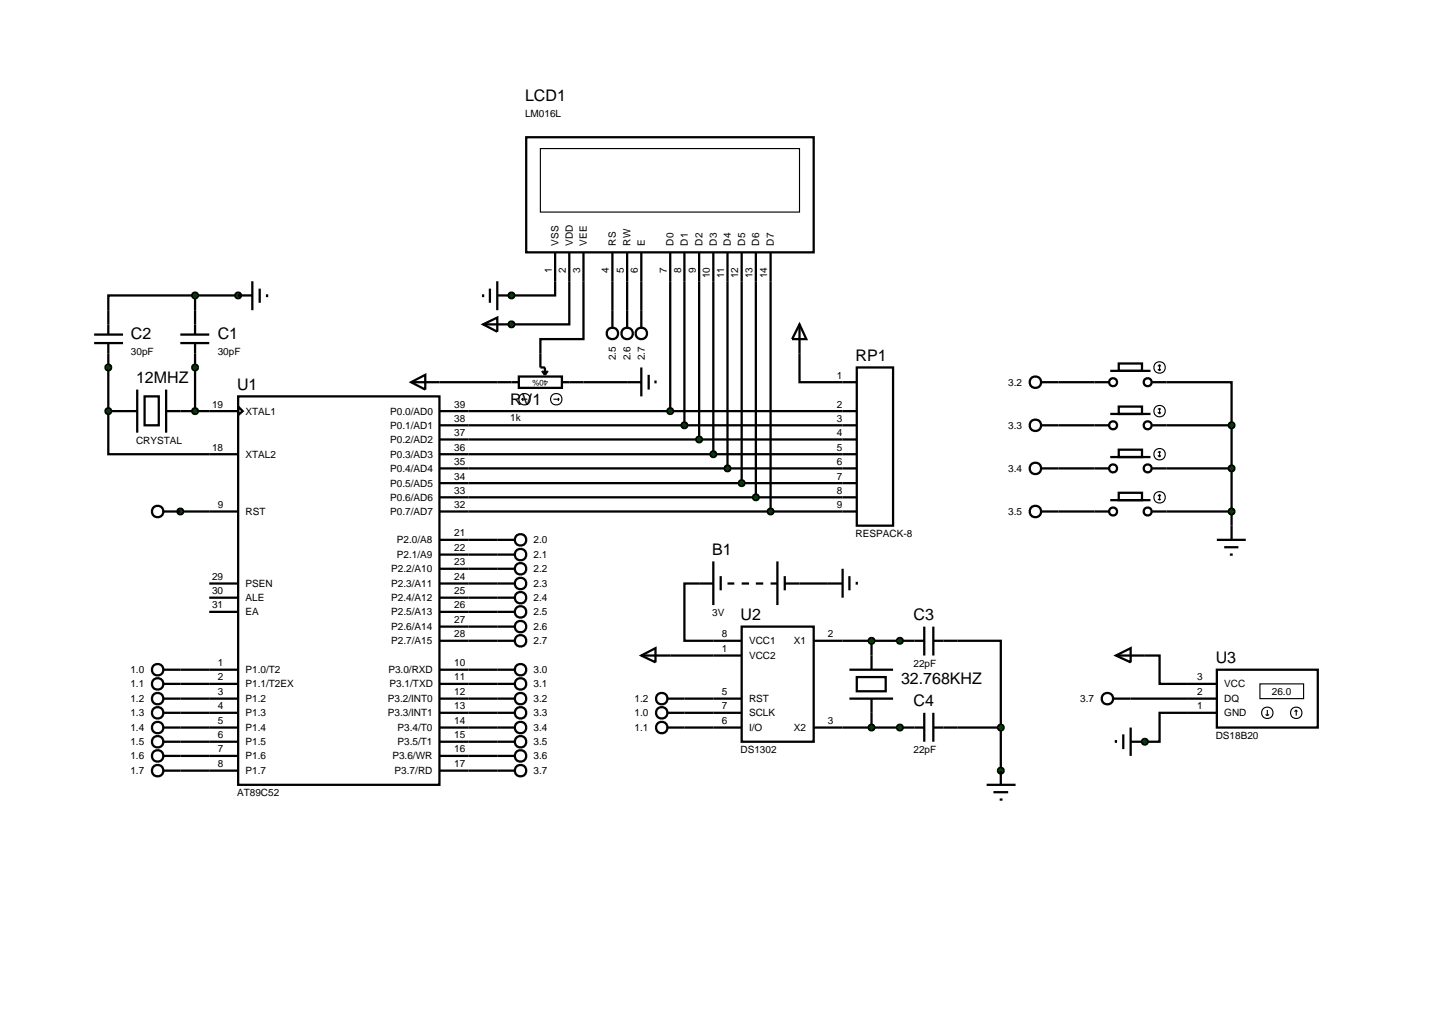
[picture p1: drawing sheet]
<svg xmlns="http://www.w3.org/2000/svg" width="257mm" height="180mm" viewBox="0 0 257 180" stroke-linecap="round" stroke-linejoin="round" font-family="sans-serif">
<g fill="none" stroke="#000" stroke-width=".4">
<path d="M92.8 24.2h50.7v20.3h-50.7zM34.4 52.1h-15.3v2.6M34.4 52.1v2.6M34.4 52.1h7.6M97.9 44.5v7.6h-7.7M100.4 44.5v12.7h-10.2M102.9 44.5v15.3h-7.6v2.5M108 44.5v10.2M110.6 44.5v10.2M113.1 44.5v10.2M118.2 44.5v28M120.7 44.5v30.5"/>
<path d="M123.3 44.5v33M125.8 44.5v35.6M128.3 44.5v38.1M130.8 44.5v40.7M133.3 44.5v43.2M135.9 44.5v45.7M19.1 72.5v7.6h22.9M19.1 72.5h2.6M19.1 64.8v7.7M31.8 72.5h10.2M34.4 64.8v7.7M42 69.9h35.5v68.5h-35.5z"/>
<path d="M42 71.7l.8 .8-.8 .7zM77.5 72.5h73.6M77.5 75h73.6M77.5 77.5h73.6M77.5 67.4h10.2M102.9 67.4h7.7M141 62.3v5.1h10.1M151.1 64.8h6.4v27.9h-6.4zM186.7 75h6.3M186.7 67.4h6.3M205.7 67.4h11.5v7.6M205.7 75h11.5"/>
<path d="M217.2 75v17.7M31.8 90.2h10.2M77.5 80.1h73.6M77.5 82.6h73.6M77.5 85.2h73.6M77.5 87.7h73.6M77.5 90.2h73.6M77.5 95.2h10.2M77.5 97.8h10.2M186.7 82.6h6.3M186.7 90.2h6.3M205.7 82.6h11.5"/>
<path d="M205.7 90.2h11.5M31.8 118.1h10.2M36.9 105.4h5.1M36.9 102.9h5.1M36.9 107.9h5.1M77.5 105.4h10.2M77.5 102.9h10.2M77.5 100.3h10.2M77.5 113h10.2M77.5 107.9h10.2M77.5 110.5h10.2M77.5 118.1h10.2"/>
<path d="M118.2 115.6h7.6M123.3 102.9h-2.6v10.1h5.1M141 102.9h5M148.6 113h10.1M153.7 113v2.6M168.9 113h7.6v15.3M201.9 115.6h2.6v5h5M31.8 128.3h10.2M31.8 123.2h10.2M31.8 125.7h10.2M31.8 120.6h10.2M31.8 130.8h10.2"/>
<path d="M31.8 133.3h10.2M31.8 135.9h10.2M77.5 128.3h10.2M77.5 123.2h10.2M77.5 125.7h10.2M77.5 120.6h10.2M77.5 130.8h10.2M77.5 133.3h10.2M77.5 135.9h10.2M120.7 128.3h5.1M120.7 123.2h5.1M120.7 125.7h5.1"/>
<path d="M148.6 128.3h10.1M153.7 125.7v2.6M168.9 128.3h7.6M176.5 128.3v7.6M199.4 123.2h10.1M209.5 125.7h-5v5.1h-2.6"/>
</g>
<path d="M95.3 26.2h45.7v11.2h-45.7z" fill="none" stroke="#000" stroke-width=".2"/>
<g fill="#004000" stroke="#000" stroke-width=".4">
<path d="M117.9 72.1l.3-.1-.5 .5zM118.2 72l.3 .1 .2 .4zM118.2 73l.5-.5-.2 .4zM117.7 72.5l.5 .5-.4-.2z"/>
<path d="M120.3 74.7l.4-.2-.5 .5zM120.7 74.5l.4 .2 .1 .3zM121.2 75l-.1 .3-.4 .2zM120.2 75l.5 .5-.3-.1z"/>
<path d="M122.9 77.2l.4-.2-.5 .5zM123.3 77l.3 .1 .2 .4zM123.8 77.5l-.1 .3-.4 .2zM122.8 77.5l.5 .5-.3-.1z"/>
<path d="M125.4 79.8l.4-.2-.5 .5zM125.8 79.6l.3 .1 .2 .4zM125.8 80.6l.5-.5-.2 .4zM125.3 80.1l.5 .5-.3-.1z"/>
<path d="M128 82.2l.3-.1-.5 .5zM128.3 82.1l.4 .2 .1 .3zM128.3 83.1l.5-.5-.1 .3zM127.8 82.6l.5 .5-.3-.1z"/>
<path d="M130.4 84.9l.4-.2-.5 .5zM130.8 84.7l.4 .2 .1 .3zM131.3 85.2l-.1 .3-.4 .2zM130.3 85.2l.5 .5-.3-.1z"/>
<path d="M133 87.3l.3-.1-.5 .5zM133.3 87.2l.3 .1 .2 .4zM133.8 87.7l-.1 .3-.4 .2zM132.8 87.7l.5 .5-.4-.2z"/>
<path d="M135.6 89.8l.3-.1-.5 .5zM135.9 89.7l.3 .1 .2 .4zM135.9 90.7l.5-.5-.2 .4zM135.4 90.2l.5 .5-.3-.1z"/>
</g>
<g fill="#004000">
<path d="M118.2 72l.5 .5-.5 .5-.5-.5z"/>
<path d="M120.2 75l.5-.5 .5 .5-.5 .5z"/>
<path d="M122.8 77.5l.5-.5 .5 .5-.5 .5z"/>
<path d="M125.8 79.6l.5 .5-.5 .5-.5-.5z"/>
<path d="M128.3 82.1l.5 .5-.5 .5-.5-.5z"/>
<path d="M130.3 85.2l.5-.5 .5 .5-.5 .5z"/>
<path d="M132.8 87.7l.5-.5 .5 .5-.5 .5z"/>
<path d="M135.4 90.2l.5-.5 .5 .5-.5 .5z"/>
</g>
<g fill="none" stroke="#000" stroke-width=".4">
<path d="M85.2 57.2l2.5-1.2v2.5zM85.2 51.9v.5M85.2 57.2h5M86.4 50.9v2.5M87.7 52.1h2.5M87.7 49.6v5.1M108 54.7v3M110.6 54.7v3M113.1 54.7v3"/>
<circle cx="108" cy="58.8" r="1.01"/>
<circle cx="110.6" cy="58.8" r="1.01"/>
<circle cx="113.1" cy="58.8" r="1.01"/>
</g>
<g fill="#004000" stroke="#000" stroke-width=".4">
<path d="M89.8 51.8l.4-.2-.5 .5zM90.2 51.6l.3 .1 .2 .4zM90.7 52.1l-.1 .3-.4 .2zM89.7 52.1l.5 .5-.4-.2z"/>
<path d="M89.9 56.8l.3-.1-.5 .5zM90.2 56.7l.4 .2 .1 .3zM90.7 57.2l-.1 .3-.4 .2zM89.7 57.2l.5 .5-.4-.2z"/>
</g>
<g fill="#004000">
<path d="M90.2 51.6l.5 .5-.5 .5-.5-.5z"/>
<path d="M90.2 56.7l.5 .5-.5 .5-.5-.5z"/>
</g>
<g fill="none" stroke="#000" stroke-width=".4">
<path d="M16.6 59h5.1M19.1 54.7v4.3M31.8 59h5.1M34.4 54.7v4.3M16.6 60.5h5.1M19.1 60.5v4.3M21.7 72.5h2.5M24.2 68.7v7.6M25.5 69.9h2.5v5.1h-2.5zM29.3 68.7v7.6M29.3 72.5h2.5M31.8 60.5h5.1"/>
<path d="M34.4 60.5v4.3M72.5 67.4l2.5-1.3v2.6zM72.5 67.4h5M87.7 67.4h3.8M91.5 66.4h7.6v2h-7.6zM95.3 62.3v2.5h.8v1.3M95.6 65.4l.5 .7M96.6 65.4l-.5 .7M99.1 67.4h3.8M110.6 67.4h2.5M113.1 64.8v5.1M114.4 66.1v2.6"/>
<path d="M115.6 67.1v.5M87.7 95.2h3.1M87.7 97.8h3.1M87.7 105.4h3.1M87.7 102.9h3.1M87.7 100.3h3.1M87.7 113h3.1M87.7 107.9h3.1M87.7 110.5h3.1"/>
<circle cx="91.8" cy="95.2" r="1.01"/>
<circle cx="91.8" cy="97.8" r="1.01"/>
<circle cx="91.8" cy="105.4" r="1.01"/>
<circle cx="91.8" cy="107.9" r="1.01"/>
<circle cx="91.8" cy="110.5" r="1.01"/>
<circle cx="91.8" cy="113" r="1.01"/>
<circle cx="91.8" cy="100.3" r="1.01"/>
<circle cx="91.8" cy="102.9" r="1.01"/>
</g>
<g fill="none" stroke="#000" stroke-width=".2">
<path d="M92 70.4l.3 .3M92 70.4h1M92.3 70.2l-.3 .2M97.6 70.4h1M98.4 70.2l.2 .2M98.6 70.4l-.2 .3"/>
<circle cx="92.5" cy="70.4" r="1.01"/>
<circle cx="98.1" cy="70.4" r="1.01"/>
</g>
<g fill="#004000" stroke="#000" stroke-width=".4">
<path d="M18.7 64.5l.4-.2-.5 .5zM19.1 64.3l.4 .2 .1 .3zM19.1 65.3l.5-.5-.1 .3zM18.6 64.8l.5 .5-.3-.1z"/>
<path d="M34 72.2l.4-.2-.5 .5zM34.4 72l.4 .2 .1 .3zM34.4 73l.5-.5-.1 .3zM33.9 72.5l.5 .5-.3-.1z"/>
<path d="M34 64.5l.4-.2-.5 .5zM34.4 64.3l.4 .2 .1 .3zM34.4 65.3l.5-.5-.1 .3zM33.9 64.8l.5 .5-.3-.1z"/>
<path d="M18.7 72.2l.4-.2-.5 .5zM19.1 72l.4 .2 .1 .3zM19.1 73l.5-.5-.1 .3zM18.6 72.5l.5 .5-.3-.1z"/>
<path d="M41.6 51.8l.4-.2-.5 .5zM42 51.6l.3 .1 .2 .4zM42 52.6l.5-.5-.2 .4zM41.5 52.1l.5 .5-.4-.2z"/>
<path d="M34 51.8l.4-.2-.5 .5zM34.4 51.6l.4 .2 .1 .3zM34.4 52.6l.5-.5-.1 .3zM33.9 52.1l.5 .5-.3-.1z"/>
</g>
<g fill="#004000">
<path d="M18.6 64.8l.5-.5 .5 .5-.5 .5z"/>
<path d="M33.9 72.5l.5-.5 .5 .5-.5 .5z"/>
<path d="M33.9 64.8l.5-.5 .5 .5-.5 .5z"/>
<path d="M18.6 72.5l.5-.5 .5 .5-.5 .5z"/>
<path d="M41.5 52.1l.5-.5 .5 .5-.5 .5z"/>
<path d="M33.9 52.1l.5-.5 .5 .5-.5 .5z"/>
</g>
<g fill="none" stroke="#000" stroke-width=".4">
<path d="M42 52.1h2.5M44.5 49.6v5.1M45.8 50.9v2.5M47.1 51.9v.5M141 57.2l1.2 2.6h-2.5zM141 57.2v5.1M125.8 113h5M125.8 115.6h5M130.8 110.5h12.7v20.3h-12.7zM143.5 113h5.1M149.8 118.1h7.7M151.1 119.4h5.1v2.5h-5.1z"/>
<path d="M153.7 115.6v2.5M158.7 113h4.3M163 110.5v5.1M164.6 113h4.3M164.6 110.5v5.1M125.8 123.2h5M125.8 125.7h5M125.8 128.3h5M143.5 128.3h5.1M149.8 123.2h7.7M153.7 123.2v2.5M158.7 128.3h4.3"/>
<path d="M163 125.7v5.1M164.6 128.3h4.3M164.6 125.7v5.1"/>
</g>
<g fill="#004000" stroke="#000" stroke-width=".4">
<path d="M158.3 112.7l.4-.2-.5 .5zM158.7 112.5l.4 .2 .1 .3zM158.7 113.5l.5-.5-.2 .4zM158.2 113l.5 .5-.3-.1z"/>
<path d="M158.4 127.9l.3-.1-.5 .5zM158.7 127.8l.3 .1 .2 .4zM158.7 128.8l.5-.5-.2 .4zM158.2 128.3l.5 .5-.3-.1z"/>
<path d="M153.4 127.9l.3-.1-.5 .5zM153.7 127.8l.3 .1 .2 .4zM154.2 128.3l-.2 .4-.3 .1zM153.2 128.3l.5 .5-.3-.1z"/>
<path d="M153.3 112.7l.4-.2-.5 .5zM153.7 112.5l.4 .2 .1 .3zM154.2 113l-.2 .4-.3 .1zM153.2 113l.5 .5-.3-.1z"/>
<path d="M176.2 127.9l.3-.1-.5 .5zM176.5 127.8l.3 .1 .2 .4zM177 128.3l-.2 .4-.3 .1zM176 128.3l.5 .5-.3-.1z"/>
<path d="M176.2 135.5l.3-.1-.5 .5zM176.5 135.4l.3 .1 .2 .4zM177 135.9l-.1 .3-.4 .2zM176 135.9l.5 .5-.4-.2z"/>
</g>
<g fill="#004000">
<path d="M158.7 112.5l.5 .5-.5 .5-.5-.5z"/>
<path d="M158.7 127.8l.5 .5-.5 .5-.5-.5z"/>
<path d="M153.7 127.8l.5 .5-.5 .5-.5-.5z"/>
<path d="M153.7 112.5l.5 .5-.5 .5-.5-.5z"/>
<path d="M176.5 127.8l.5 .5-.5 .5-.5-.5z"/>
<path d="M176.5 135.4l.5 .5-.5 .5-.5-.5z"/>
</g>
<g fill="none" stroke="#000" stroke-width=".4">
<path d="M125.8 99v7.7M137.1 99v7.7M28.8 118.1h3M87.7 118.1h3.1M113.1 115.6l2.5-1.3v2.5zM113.1 115.6h5.1M123.3 102.9h2.5M127.1 101.6v2.5M128.3 102.9h1.2M130.8 102.9h1.3M133.3 102.9h1.3M135.9 102.9h1.2"/>
<path d="M138.4 101.6v2.5M138.4 102.9h2.6M146 102.9h2.6M148.6 100.3v5.1M149.8 101.6v2.5M151.1 102.6v.5M28.8 123.2h3M28.8 125.7h3M28.8 128.3h3M28.8 120.6h3M28.8 130.8h3M28.8 133.3h3"/>
<path d="M28.8 135.9h3M87.7 123.2h3.1M87.7 125.7h3.1M87.7 128.3h3.1M87.7 120.6h3.1M87.7 130.8h3.1M87.7 133.3h3.1M87.7 135.9h3.1M117.7 123.2h3M117.7 125.7h3M117.7 128.3h3M174 138.4h5.1"/>
<path d="M175.2 139.7h2.6M176.5 135.9v2.5M176.3 141h.5"/>
<circle cx="27.8" cy="118.1" r="1.01"/>
<circle cx="91.8" cy="118.1" r="1.01"/>
<circle cx="27.8" cy="128.3" r="1.01"/>
<circle cx="27.8" cy="125.7" r="1.01"/>
<circle cx="27.8" cy="135.9" r="1.01"/>
<circle cx="27.8" cy="123.2" r="1.01"/>
<circle cx="27.8" cy="120.6" r="1.01"/>
<circle cx="27.8" cy="133.3" r="1.01"/>
<circle cx="27.8" cy="130.8" r="1.01"/>
<circle cx="91.8" cy="130.8" r="1.01"/>
<circle cx="91.8" cy="133.3" r="1.01"/>
<circle cx="91.8" cy="120.6" r="1.01"/>
<circle cx="91.8" cy="123.2" r="1.01"/>
<circle cx="91.8" cy="135.9" r="1.01"/>
<circle cx="91.8" cy="125.7" r="1.01"/>
<circle cx="91.8" cy="128.3" r="1.01"/>
<circle cx="116.7" cy="128.3" r="1.01"/>
<circle cx="116.7" cy="125.7" r="1.01"/>
<circle cx="116.7" cy="123.2" r="1.01"/>
</g>
<path d="M31.4 89.9l.4-.2-.5 .5zM31.8 89.7l.4 .2 .1 .3zM31.8 90.7l.5-.5-.2 .4zM31.3 90.2l.5 .5-.3-.1z" fill="#004000" stroke="#000" stroke-width=".4"/>
<path d="M31.3 90.2l.5-.5 .5 .5-.5 .5z" fill="#004000"/>
<g fill="none" stroke="#000" stroke-width=".4">
<path d="M28.8 90.2h3M196.8 115.6l2.6-1.3v2.5zM196.8 115.6h5.1M214.6 118.1h17.8v10.2h-17.8zM196.8 130.5v.5M198.1 129.5v2.6M199.4 130.8h2.5M199.4 128.3v5M209.5 123.2h5.1M209.5 120.6h5.1M209.5 125.7h5.1"/>
<circle cx="27.8" cy="90.2" r="1.01"/>
</g>
<g fill="none" stroke="#000" stroke-width=".2">
<path d="M222.2 120.6h7.7v2.6h-7.7zM223.2 126l.3 .2M223.5 125.2v1M223.8 126l-.3 .2M228.6 125.2l-.3 .3M228.6 125.2l.2 .3M228.6 125.2v1"/>
<circle cx="223.5" cy="125.7" r="1.01"/>
<circle cx="228.6" cy="125.7" r="1.01"/>
</g>
<path d="M201.6 130.4l.3-.1-.5 .5zM201.9 130.3l.4 .2 .1 .3zM202.4 130.8l-.1 .3-.4 .2zM201.4 130.8l.5 .5-.4-.2z" fill="#004000" stroke="#000" stroke-width=".4"/>
<path d="M201.9 130.3l.5 .5-.5 .5-.5-.5z" fill="#004000"/>
<g fill="none" stroke="#000" stroke-width=".4">
<path d="M183.6 67.4h3.1M183.6 75h3.1M193 67.4h2.6M193 75h2.6M195.8 65.4h7.1M195.8 73h7.1M197.3 64.1h4.1v1.3h-4.1zM197.3 71.7h4.1v1.3h-4.1zM197.3 79.3h4.1v1.3h-4.1zM203.2 67.4h2.5M203.2 75h2.5M183.6 82.6h3.1"/>
<path d="M183.6 90.2h3.1M193 82.6h2.6M193 90.2h2.6M195.8 80.6h7.1M195.8 88.2h7.1M197.3 86.9h4.1v1.3h-4.1zM203.2 82.6h2.5M203.2 90.2h2.5M214.6 95.2h5.1M215.9 96.5h2.5M216.9 97.8h.5M217.2 92.7v2.5"/>
<path d="M196.3 123.2h3.1"/>
<circle cx="182.6" cy="67.4" r="1.01"/>
<circle cx="182.6" cy="75" r="1.01"/>
<circle cx="196.3" cy="67.4" r=".7"/>
<circle cx="196.3" cy="75" r=".7"/>
<circle cx="202.4" cy="67.4" r=".7"/>
<circle cx="202.4" cy="75" r=".7"/>
<circle cx="182.6" cy="90.2" r="1.01"/>
<circle cx="182.6" cy="82.6" r="1.01"/>
<circle cx="196.3" cy="90.2" r=".7"/>
<circle cx="196.3" cy="82.6" r=".7"/>
<circle cx="202.4" cy="90.2" r=".7"/>
<circle cx="202.4" cy="82.6" r=".7"/>
<circle cx="195.3" cy="123.2" r="1.01"/>
</g>
<g fill="none" stroke="#000" stroke-width=".2">
<path d="M204.2 65.1l.3 .3M204.2 72.7l.3 .3M204.5 64.3v1.1M204.5 72v1M204.5 79.6v1M204.5 64.3l-.3 .3M204.5 64.3l.2 .3M204.5 72l-.3 .2M204.5 72l.2 .2M204.5 79.6l-.3 .2M204.5 79.6l.2 .2M204.7 65.1l-.2 .3"/>
<path d="M204.7 72.7l-.2 .3M204.2 80.3l.3 .3M204.2 88l.3 .2M204.5 87.2v1M204.5 87.2l-.3 .3M204.5 87.2l.2 .3M204.7 80.3l-.2 .3M204.7 88l-.2 .2"/>
<circle cx="204.5" cy="72.5" r="1.01"/>
<circle cx="204.5" cy="64.8" r="1.01"/>
<circle cx="204.5" cy="87.7" r="1.01"/>
<circle cx="204.5" cy="80.1" r="1.01"/>
</g>
<g fill="#004000" stroke="#000" stroke-width=".4">
<path d="M216.8 74.7l.4-.2-.5 .5zM217.2 74.5l.4 .2 .1 .3zM217.7 75l-.1 .3-.4 .2zM216.7 75l.5 .5-.4-.2z"/>
<path d="M216.9 82.2l.3-.1-.5 .5zM217.2 82.1l.4 .2 .1 .3zM217.7 82.6l-.1 .3-.4 .2zM216.7 82.6l.5 .5-.4-.2z"/>
<path d="M216.8 89.9l.4-.2-.5 .5zM217.2 89.7l.4 .2 .1 .3zM217.7 90.2l-.1 .3-.4 .2zM216.7 90.2l.5 .5-.4-.2z"/>
</g>
<g fill="#004000">
<path d="M216.7 75l.5-.5 .5 .5-.5 .5z"/>
<path d="M217.2 82.1l.5 .5-.5 .5-.5-.5z"/>
<path d="M216.7 90.2l.5-.5 .5 .5-.5 .5z"/>
</g>
<g font-size="2.8">
<text x="92.6" y="17.9">LCD1</text>
<text x="23.1" y="59.8">C2</text>
<text x="38.4" y="59.8">C1</text>
<text x="150.9" y="63.7">RP1</text>
<text x="24" y="67.6">12MHZ</text>
<text x="41.8" y="68.8">U1</text>
<text x="90" y="71.4">RV1</text>
<text x="125.6" y="97.9">B1</text>
<text x="130.6" y="109.4">U2</text>
<text x="161.1" y="109.4">C3</text>
<text x="214.4" y="117">U3</text>
<text x="158.9" y="120.7">32.768KHZ</text>
<text x="161.1" y="124.6">C4</text>
</g>
<g font-size="1.8">
<text x="92.6" y="20.7">LM016L</text>
<text x="98.5" y="43.3" transform="rotate(-90 98.5 43.3)">VSS</text>
<text x="101" y="43.3" transform="rotate(-90 101 43.3)">VDD</text>
<text x="103.5" y="43.3" transform="rotate(-90 103.5 43.3)">VEE</text>
<text x="108.6" y="43.3" transform="rotate(-90 108.6 43.3)">RS</text>
<text x="111.2" y="43.3" transform="rotate(-90 111.2 43.3)">RW</text>
<text x="113.7" y="43.3" transform="rotate(-90 113.7 43.3)">E</text>
<text x="118.8" y="43.3" transform="rotate(-90 118.8 43.3)">D0</text>
<text x="121.3" y="43.3" transform="rotate(-90 121.3 43.3)">D1</text>
<text x="123.9" y="43.3" transform="rotate(-90 123.9 43.3)">D2</text>
<text x="126.4" y="43.3" transform="rotate(-90 126.4 43.3)">D3</text>
<text x="128.9" y="43.3" transform="rotate(-90 128.9 43.3)">D4</text>
<text x="131.4" y="43.3" transform="rotate(-90 131.4 43.3)">D5</text>
<text x="133.9" y="43.3" transform="rotate(-90 133.9 43.3)">D6</text>
<text x="136.5" y="43.3" transform="rotate(-90 136.5 43.3)">D7</text>
<text x="97.3" y="48.1" transform="rotate(-90 97.3 48.1)">1</text>
<text x="99.8" y="48.1" transform="rotate(-90 99.8 48.1)">2</text>
<text x="102.3" y="48.1" transform="rotate(-90 102.3 48.1)">3</text>
<text x="107.4" y="48.1" transform="rotate(-90 107.4 48.1)">4</text>
<text x="110" y="48.1" transform="rotate(-90 110 48.1)">5</text>
<text x="112.5" y="48.1" transform="rotate(-90 112.5 48.1)">6</text>
<text x="117.6" y="48.1" transform="rotate(-90 117.6 48.1)">7</text>
<text x="120.1" y="48.1" transform="rotate(-90 120.1 48.1)">8</text>
<text x="122.7" y="48.1" transform="rotate(-90 122.7 48.1)">9</text>
<text x="125.2" y="49.1" transform="rotate(-90 125.2 49.1)">10</text>
<text x="127.7" y="49.1" transform="rotate(-90 127.7 49.1)">11</text>
<text x="130.2" y="49.1" transform="rotate(-90 130.2 49.1)">12</text>
<text x="132.7" y="49.1" transform="rotate(-90 132.7 49.1)">13</text>
<text x="135.3" y="49.1" transform="rotate(-90 135.3 49.1)">14</text>
<text x="23.1" y="62.6">30pF</text>
<text x="38.4" y="62.6">30pF</text>
<text x="108.6" y="63.5" transform="rotate(-90 108.6 63.5)">2.5</text>
<text x="111.2" y="63.5" transform="rotate(-90 111.2 63.5)">2.6</text>
<text x="113.7" y="63.5" transform="rotate(-90 113.7 63.5)">2.7</text>
<text x="37.4" y="71.9">19</text>
<text x="80.1" y="71.9">39</text>
<text x="147.6" y="71.9">2</text>
<text x="147.6" y="66.8">1</text>
<text x="177.8" y="68">3.2</text>
<text x="43.3" y="73.1">XTAL1</text>
<text x="68.8" y="73.1">P0.0/AD0</text>
<text x="68.8" y="75.6">P0.1/AD1</text>
<text x="80.1" y="74.4">38</text>
<text x="80.1" y="76.9">37</text>
<text x="90" y="74.2">1k</text>
<text x="147.6" y="74.4">3</text>
<text x="147.6" y="76.9">4</text>
<text x="177.8" y="75.6">3.3</text>
<text x="24" y="78.3">CRYSTAL</text>
<text x="37.4" y="79.5">18</text>
<text x="43.3" y="80.7">XTAL2</text>
<text x="68.8" y="78.1">P0.2/AD2</text>
<text x="68.8" y="80.7">P0.3/AD3</text>
<text x="68.8" y="83.2">P0.4/AD4</text>
<text x="80.1" y="79.5">36</text>
<text x="80.1" y="82">35</text>
<text x="147.6" y="79.5">5</text>
<text x="147.6" y="82">6</text>
<text x="177.8" y="83.2">3.4</text>
<text x="38.4" y="89.6">9</text>
<text x="68.8" y="85.8">P0.5/AD5</text>
<text x="68.8" y="88.3">P0.6/AD6</text>
<text x="80.1" y="84.6">34</text>
<text x="80.1" y="87.1">33</text>
<text x="80.1" y="89.6">32</text>
<text x="147.6" y="84.6">7</text>
<text x="147.6" y="87.1">8</text>
<text x="147.6" y="89.6">9</text>
<text x="43.3" y="90.8">RST</text>
<text x="68.8" y="90.8">P0.7/AD7</text>
<text x="70" y="95.8">P2.0/A8</text>
<text x="80.1" y="94.6">21</text>
<text x="94.1" y="95.8">2.0</text>
<text x="150.9" y="94.7">RESPACK-8</text>
<text x="177.8" y="90.8">3.5</text>
<text x="69" y="100.9">P2.2/A10</text>
<text x="70" y="98.4">P2.1/A9</text>
<text x="80.1" y="97.2">22</text>
<text x="80.1" y="99.7">23</text>
<text x="94.1" y="100.9">2.2</text>
<text x="94.1" y="98.4">2.1</text>
<text x="37.4" y="104.8">30</text>
<text x="37.4" y="107.3">31</text>
<text x="37.4" y="102.3">29</text>
<text x="43.3" y="106">ALE</text>
<text x="43.3" y="103.5">PSEN</text>
<text x="69" y="103.5">P2.3/A11</text>
<text x="69" y="106">P2.4/A12</text>
<text x="80.1" y="102.3">24</text>
<text x="80.1" y="104.8">25</text>
<text x="80.1" y="107.3">26</text>
<text x="94.1" y="106">2.4</text>
<text x="94.1" y="103.5">2.3</text>
<text x="43.3" y="108.5">EA</text>
<text x="69" y="113.6">P2.7/A15</text>
<text x="69" y="108.5">P2.5/A13</text>
<text x="69" y="111.1">P2.6/A14</text>
<text x="80.1" y="112.4">28</text>
<text x="80.1" y="109.9">27</text>
<text x="94.1" y="113.6">2.7</text>
<text x="94.1" y="108.5">2.5</text>
<text x="94.1" y="111.1">2.6</text>
<text x="125.6" y="108.7">3V</text>
<text x="127.3" y="112.4">8</text>
<text x="132.1" y="113.6">VCC1</text>
<text x="140" y="113.6">X1</text>
<text x="146" y="112.4">2</text>
<text x="23" y="118.7">1.0</text>
<text x="38.4" y="117.5">1</text>
<text x="38.4" y="120">2</text>
<text x="43.3" y="118.7">P1.0/T2</text>
<text x="68.5" y="118.7">P3.0/RXD</text>
<text x="80.1" y="117.5">10</text>
<text x="80.1" y="120">11</text>
<text x="94.1" y="118.7">3.0</text>
<text x="127.3" y="115">1</text>
<text x="132.1" y="116.2">VCC2</text>
<text x="161.1" y="117.6">22pF</text>
<text x="211.1" y="120">3</text>
<text x="23" y="121.2">1.1</text>
<text x="23" y="123.8">1.2</text>
<text x="38.4" y="122.6">3</text>
<text x="38.4" y="125.1">4</text>
<text x="43.3" y="121.2">P1.1/T2EX</text>
<text x="43.3" y="123.8">P1.2</text>
<text x="68.4" y="123.8">P3.2/INT0</text>
<text x="68.7" y="121.2">P3.1/TXD</text>
<text x="80.1" y="122.6">12</text>
<text x="80.1" y="125.1">13</text>
<text x="94.1" y="123.8">3.2</text>
<text x="94.1" y="121.2">3.1</text>
<text x="111.9" y="123.8">1.2</text>
<text x="127.3" y="122.6">5</text>
<text x="127.3" y="125.1">7</text>
<text x="132.1" y="123.8">RST</text>
<text x="190.5" y="123.8">3.7</text>
<text x="211.1" y="122.6">2</text>
<text x="211.1" y="125.1">1</text>
<text x="215.9" y="123.8">DQ</text>
<text x="215.9" y="121.2">VCC</text>
<text x="224.3" y="122.5">26.0</text>
<text x="23" y="126.3">1.3</text>
<text x="23" y="128.9">1.4</text>
<text x="23" y="131.4">1.5</text>
<text x="38.4" y="127.7">5</text>
<text x="38.4" y="130.2">6</text>
<text x="43.3" y="126.3">P1.3</text>
<text x="43.3" y="128.9">P1.4</text>
<text x="43.3" y="131.4">P1.5</text>
<text x="68.4" y="126.3">P3.3/INT1</text>
<text x="70.1" y="128.9">P3.4/T0</text>
<text x="70.1" y="131.4">P3.5/T1</text>
<text x="80.1" y="127.7">14</text>
<text x="80.1" y="130.2">15</text>
<text x="94.1" y="131.4">3.5</text>
<text x="94.1" y="128.9">3.4</text>
<text x="94.1" y="126.3">3.3</text>
<text x="111.9" y="126.3">1.0</text>
<text x="111.9" y="128.9">1.1</text>
<text x="127.3" y="127.7">6</text>
<text x="132.1" y="126.3">SCLK</text>
<text x="132.1" y="128.9">I/O</text>
<text x="140" y="128.9">X2</text>
<text x="146" y="127.7">3</text>
<text x="214.4" y="130.3">DS18B20</text>
<text x="215.9" y="126.3">GND</text>
<text x="23" y="133.9">1.6</text>
<text x="23" y="136.5">1.7</text>
<text x="38.4" y="132.7">7</text>
<text x="38.4" y="135.3">8</text>
<text x="43.3" y="133.9">P1.6</text>
<text x="43.3" y="136.5">P1.7</text>
<text x="69.2" y="133.9">P3.6/WR</text>
<text x="69.6" y="136.5">P3.7/RD</text>
<text x="80.1" y="135.3">17</text>
<text x="80.1" y="132.7">16</text>
<text x="94.1" y="136.5">3.7</text>
<text x="94.1" y="133.9">3.6</text>
<text x="130.6" y="132.8">DS1302</text>
<text x="161.1" y="132.8">22pF</text>
<text x="41.8" y="140.4">AT89C52</text>
</g>
<text font-size="1.4" x="96.7" y="67" transform="rotate(-180 96.7 67)">40%</text>
</svg>
